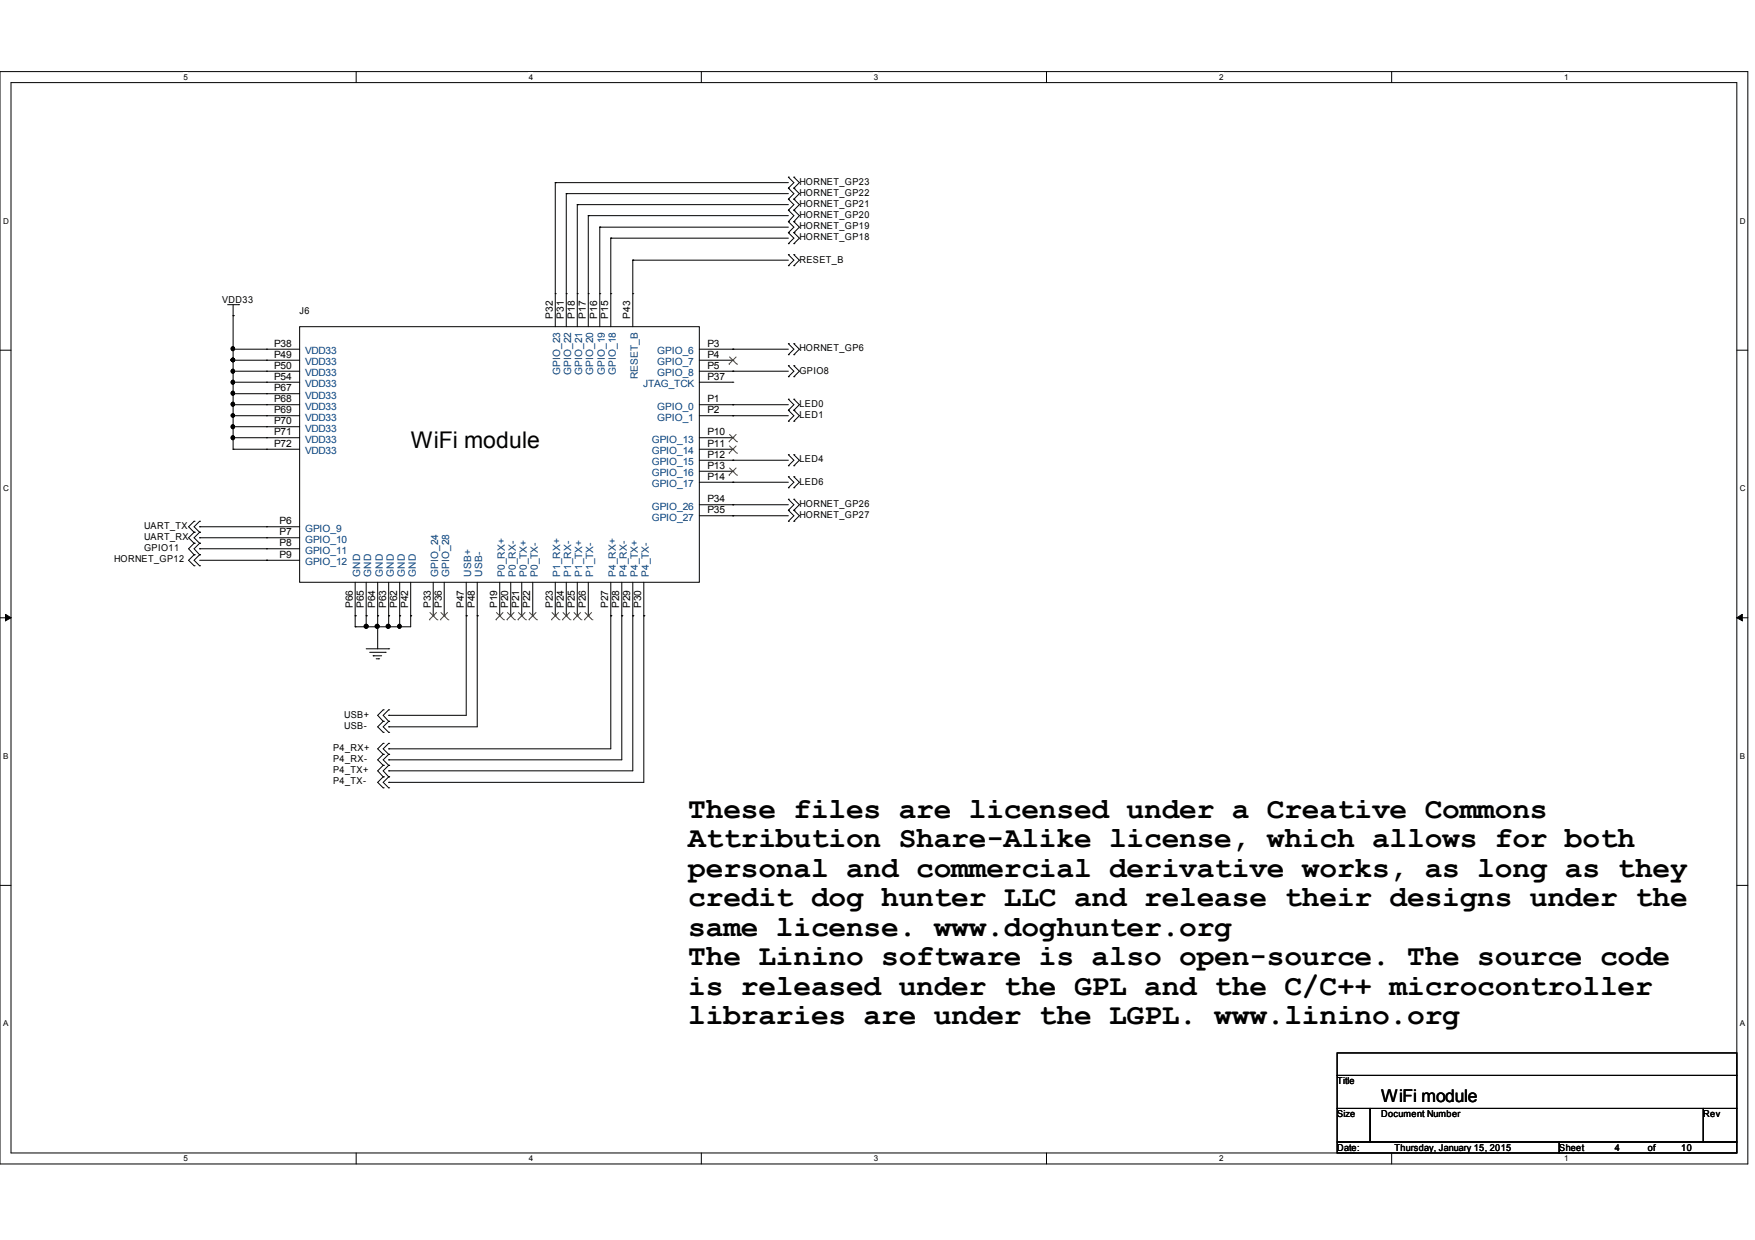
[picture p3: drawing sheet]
<svg xmlns="http://www.w3.org/2000/svg" width="297mm" height="210mm" viewBox="0 0 297 210" stroke-linecap="round" stroke-linejoin="round" font-family="sans-serif">
<path d="M0 12.1h295.8v184.9h-295.8zM1.9 14h292.1v181.2h-292.1z" fill="none" stroke="#000" stroke-width=".17"/>
<g fill="#fff">
<path d="M31.1 12.3h.6v1.4h-.6z"/>
<path d="M31.1 195.3h.6v1.5h-.6z"/>
</g>
<path d="M60.3 12.1v1.9M60.3 195.2v1.8" fill="none" stroke="#000" stroke-width=".17"/>
<g fill="#fff">
<path d="M89.5 12.3h.7v1.4h-.7z"/>
<path d="M89.5 195.3h.7v1.5h-.7z"/>
</g>
<path d="M118.7 12.1v1.9M118.7 195.2v1.8" fill="none" stroke="#000" stroke-width=".17"/>
<g fill="#fff">
<path d="M147.9 12.3h.7v1.4h-.7z"/>
<path d="M147.9 195.3h.7v1.5h-.7z"/>
</g>
<path d="M177.1 12.1v1.9M177.1 195.2v1.8" fill="none" stroke="#000" stroke-width=".17"/>
<g fill="#fff">
<path d="M206.3 12.3h.7v1.4h-.7z"/>
<path d="M206.3 195.3h.7v1.5h-.7z"/>
</g>
<path d="M235.5 12.1v1.9M235.5 195.2v1.8" fill="none" stroke="#000" stroke-width=".17"/>
<g fill="#fff">
<path d="M264.8 12.3h.6v1.4h-.6z"/>
<path d="M264.8 195.3h.6v1.5h-.6z"/>
<path d="M.5 36.6h.9v1.4h-.9z"/>
<path d="M294.5 36.6h.9v1.4h-.9z"/>
<path d="M.5 81.9h.9v1.4h-.9z"/>
<path d="M294.5 81.9h.9v1.4h-.9z"/>
</g>
<path d="M0 59.3h1.9M294 59.3h1.8" fill="none" stroke="#000" stroke-width=".17"/>
<g fill="#fff">
<path d="M.5 127.2h.9v1.4h-.9z"/>
<path d="M294.5 127.2h.8v1.4h-.8z"/>
</g>
<path d="M0 104.6h1.9M294 104.6h1.8" fill="none" stroke="#000" stroke-width=".17"/>
<path d="M.9 104l1 .6-1 .5zM294 104.6l.9-.6v1.1z" fill="#000" stroke="#000" stroke-width=".17"/>
<g fill="#fff">
<path d="M.5 172.5h.9v1.4h-.9z"/>
<path d="M294.5 172.5h.8v1.4h-.8z"/>
</g>
<g fill="none" stroke="#000" stroke-width=".17">
<path d="M94 30.9h.1M94 30.9h39.4M94 30.9v24.4M95.8 32.8h.1M95.8 32.8h37.6M95.8 32.8v22.5M97.7 34.6h.1M97.7 34.6h35.7M97.7 34.6v20.7M99.6 36.5h.1M99.6 36.5h33.8M99.6 36.5v18.8"/>
<path d="M101.5 38.5h.1M101.5 38.5h31.9M101.5 38.5v16.8M133.4 35.6h.1M133.4 37.5h.1M133.4 39.4h.1M133.4 30h.1M133.4 31.8h.1M133.4 33.7h.1M133.4 35.6l1 .9-1 1M133.4 37.5l1 1-1 .9M133.4 39.4l1 .9-1 .9"/>
<path d="M133.4 30l1 .9-1 .9M133.4 31.8l1 1-1 .9M133.4 33.7l1 .9-1 1M134.4 35.6h.1M134.4 37.5h.1M134.4 39.4h.1M134.4 30h.1M134.4 31.8h.1M134.4 33.7h.1M134.4 35.6l.9 .9-.9 1M134.4 37.5l.9 1-.9 .9M134.4 39.4l.9 .9-.9 .9"/>
<path d="M134.4 30l.9 .9-.9 .9M134.4 31.8l.9 1-.9 .9M134.4 33.7l.9 .9-.9 1M38.5 51.6h1.9M39.5 59.1h.1M39.5 53.4h.1M39.5 59.1h11.2M39.5 51.6v24.4M40.4 51.6h.1M45.1 59.1h.1M50.7 55.3h67.7v43.3h-67.7zM94 49.7h.1"/>
<path d="M95.8 49.7h.1M97.7 49.7h.1M99.6 49.7h.1M101.5 49.7h.1M103.4 40.3h.1M103.4 49.7h.1M103.4 40.3v15M103.4 40.3h30M107.1 44h.1M107.1 49.7h.1M107.1 44v11.3M107.1 44h26.3"/>
<path d="M118.4 59.1h15M124 59.1h.1M133.4 58.2h.1M133.4 41.2h.1M133.4 43.1h.1M133.4 45h.1M133.4 58.2l1 .9-1 .9M133.4 43.1l1 .9-1 1M134.4 58.2h.1M134.4 41.2h.1M134.4 43.1h.1M134.4 45h.1"/>
<path d="M134.4 58.2l.9 .9-.9 .9M134.4 43.1l.9 .9-.9 1M39.5 76h.1M39.5 74.1h.1M39.5 72.2h.1M39.5 70.4h.1M39.5 68.5h.1M39.5 66.6h.1M39.5 64.7h.1M39.5 62.8h.1M39.5 61h.1M39.5 76h11.2"/>
<path d="M39.5 74.1h11.2M39.5 72.2h11.2M39.5 70.4h11.2M39.5 68.5h11.2M39.5 66.6h11.2M39.5 64.7h11.2M39.5 62.8h11.2M39.5 61h11.2M45.1 61h.1M45.1 62.8h.1M45.1 64.7h.1M45.1 66.6h.1"/>
<path d="M45.1 68.5h.1M45.1 70.4h.1M45.1 72.2h.1M45.1 74.1h.1M45.1 76h.1M118.4 76h5.6M118.4 74.1h5.6M118.4 70.4h15M118.4 68.5h15M118.4 64.7h5.6M118.4 62.8h15M118.4 61h5.6"/>
<path d="M118.4 77.9h15M118.4 79.8h5.6M124 62.8h.1M124 68.5h.1M124 70.4h.1M124 77.9h.1M124 61h.1M124 64.7h.1M124 74.1h.1M124 76h.1M124 79.8h.1M133.4 60h.1"/>
<path d="M133.4 61.9h.1M133.4 63.8h.1M133.4 67.6h.1M133.4 69.4h.1M133.4 71.3h.1M133.4 77h.1M133.4 78.8h.1M133.4 61.9l1 .9-1 1M133.4 67.6l1 .9-1 .9M133.4 69.4l1 1-1 .9M133.4 77l1 .9-1 .9M134.4 60h.1"/>
<path d="M134.4 61.9h.1M134.4 63.8h.1M134.4 67.6h.1M134.4 69.4h.1M134.4 71.3h.1M134.4 77h.1M134.4 78.8h.1M134.4 61.9l.9 .9-.9 1M134.4 67.6l.9 .9-.9 .9M134.4 69.4l.9 1-.9 .9M134.4 77l.9 .9-.9 .9M32.9 90.1h.1"/>
<path d="M32.9 88.2h.1M32.9 92h.1M32.9 93.9h.1M32.9 95.8h.1M32.9 88.2l-1 1 1 .9M32.9 90.1l-1 .9 1 1M32.9 92l-1 .9 1 1M32.9 93.9l-1 .9 1 1M33.8 89.2h.1M33.8 91h.1M33.8 92.9h.1M33.8 90.1h.1"/>
<path d="M33.8 88.2h.1M33.8 92h.1M33.8 93.9h.1M33.8 95.8h.1M33.8 89.2h16.9M33.8 91h16.9M33.8 92.9h16.9M33.8 94.8h16.9M33.8 88.2l-.9 1 .9 .9M33.8 90.1l-.9 .9 .9 1M33.8 93.9l-.9 .9 .9 1M33.8 92l-.9 .9 .9 1"/>
<path d="M45.1 94.8h.1M45.1 89.2h.1M45.1 91h.1M45.1 92.9h.1M60.1 98.6v7.5M62 98.6v7.5M63.9 98.6v11.2M65.8 98.6v7.5M67.6 98.6v7.5M69.5 98.6v7.5h-9.4M73.3 98.6v5.6M75.2 98.6v5.6"/>
<path d="M78.9 98.6v22.5h-13.1M80.8 98.6v24.4h-15M84.6 98.6v5.6M86.4 98.6v5.6M88.3 98.6v5.6M90.2 98.6v5.6M94 98.6v5.6M95.8 98.6v5.6M97.7 98.6v5.6M99.6 98.6v5.6M103.4 98.6v28.2h-37.6M105.2 98.6v30h-39.4"/>
<path d="M107.1 98.6v31.9h-41.3M109 98.6v33.8h-43.2M118.4 81.6h15M118.4 85.4h15M118.4 87.3h15M124 81.6h.1M124 85.4h.1M124 87.3h.1M133.4 80.7h.1M133.4 82.6h.1M133.4 84.5h.1M133.4 86.4h.1"/>
<path d="M133.4 88.2h.1M133.4 80.7l1 .9-1 1M133.4 84.5l1 .9-1 1M133.4 86.4l1 .9-1 .9M134.4 80.7h.1M134.4 82.6h.1M134.4 84.5h.1M134.4 86.4h.1M134.4 88.2h.1M134.4 80.7l.9 .9-.9 1M134.4 84.5l.9 .9-.9 1M134.4 86.4l.9 .9-.9 .9"/>
<path d="M60.1 104.2h.1M60.1 106.1h.1M62 104.2h.1M62 106.1h.1M62 109.8h3.8M62.6 110.4h2.6M63.2 111h.1M63.2 111h1.4M63.7 111.5h.4M63.9 104.2h.1M63.9 106.1h.1M64.1 111.5h.1"/>
<path d="M65.2 110.4h.1M65.8 104.2h.1M65.8 106.1h.1M65.8 109.8h.1M67.6 106.1h.1M67.6 104.2h.1M69.5 104.2h.1M73.3 104.2h.1M75.2 104.2h.1M78.9 104.2h.1M80.8 104.2h.1M84.6 104.2h.1"/>
<path d="M86.4 104.2h.1M88.3 104.2h.1M90.2 104.2h.1M94 104.2h.1M95.8 104.2h.1M97.7 104.2h.1M99.6 104.2h.1M103.4 104.2h.1M105.2 104.2h.1M107.1 104.2h.1M109 104.2h.1M64.9 122.1h.1"/>
<path d="M64.9 120.2h.1M64.9 124h.1M64.9 127.7h.1M64.9 125.8h.1M64.9 129.6h.1M64.9 131.5h.1M64.9 133.4h.1M64.9 120.2l-1 .9 1 1M64.9 122.1l-1 .9 1 1M64.9 125.8l-1 1 1 .9M64.9 127.7l-1 .9 1 1M64.9 129.6l-1 .9 1 1"/>
<path d="M64.9 131.5l-1 .9 1 1M65.8 121.1h.1M65.8 123h.1M65.8 126.8h.1M65.8 128.6h.1M65.8 130.5h.1M65.8 132.4h.1M65.8 122.1h.1M65.8 120.2h.1M65.8 124h.1M65.8 127.7h.1M65.8 125.8h.1"/>
<path d="M65.8 129.6h.1M65.8 131.5h.1M65.8 133.4h.1M65.8 120.2l-.9 .9 .9 1M65.8 122.1l-.9 .9 .9 1M65.8 125.8l-.9 1 .9 .9M65.8 127.7l-.9 .9 .9 1M65.8 129.6l-.9 .9 .9 1M65.8 131.5l-.9 .9 .9 1M0 149.9h1.9M294 149.9h1.8M226.3 178.2h67.7v3.8h-67.7z"/>
<path d="M226.3 182h67.7v5.6h-67.7zM226.3 187.6h5.6v5.7h-5.6zM226.3 193.3h37.6v1.9h-37.6zM231.9 187.6h56.4v5.7h-56.4zM263.9 193.3h30.1v1.9h-30.1zM288.3 187.6h5.7v5.7h-5.7z"/>
</g>
<g fill="#000" stroke="#000" stroke-width=".17">
<circle cx="39.4" cy="59" r=".32"/>
<circle cx="39.4" cy="72.2" r=".32"/>
<circle cx="39.4" cy="74.1" r=".32"/>
<circle cx="39.4" cy="68.4" r=".32"/>
<circle cx="39.4" cy="66.6" r=".32"/>
<circle cx="39.4" cy="62.8" r=".32"/>
<circle cx="39.4" cy="64.7" r=".32"/>
<circle cx="39.4" cy="70.3" r=".3"/>
<circle cx="39.4" cy="60.9" r=".3"/>
<circle cx="62" cy="106" r=".34"/>
<circle cx="63.8" cy="106" r=".34"/>
<circle cx="65.7" cy="106" r=".34"/>
<circle cx="67.6" cy="106" r=".32"/>
</g>
<g fill="none" stroke="#804000" stroke-width=".17">
<path d="M123.4 61.7h.1M123.4 74.8h.1M123.4 76.7h.1M123.4 60.4l1.3 1.3M123.4 73.5l1.3 1.3M123.4 75.5l1.3 1.2M123.4 79.2l1.3 1.2M124.6 60.4l-1.2 1.3M124.6 73.5l-1.2 1.3M124.6 75.5l-1.2 1.2M124.6 79.2l-1.2 1.2M124.7 61.7h.1"/>
<path d="M124.7 74.8h.1M124.7 76.7h.1M123.4 80.4h.1M124.7 80.4h.1M72.6 104.9h.1M72.7 103.6l1.3 1.3M73.9 103.6l-1.3 1.3M74 104.9h.1M74.5 104.9h.1M74.6 103.6l1.3 1.3M75.8 103.6l-1.3 1.3M75.9 104.9h.1"/>
<path d="M83.9 104.9h.1M84 103.6l1.3 1.3M85.2 103.6l-1.3 1.3M85.3 104.9h.1M85.8 104.9h.1M85.9 103.6l1.2 1.3M87 103.6l-1.2 1.3M87.1 104.9h.1M87.6 104.9h.1M87.7 103.6l1.3 1.3M88.9 103.6l-1.3 1.3M89 104.9h.1"/>
<path d="M89.5 104.9h.1M89.6 103.6l1.2 1.3M90.8 103.6l-1.3 1.3M90.8 104.9h.1M93.3 104.9h.1M93.4 103.6l1.3 1.3M94.6 103.6l-1.3 1.3M94.7 104.9h.1M95.2 104.9h.1M95.2 103.6l1.3 1.3M96.4 103.6l-1.2 1.3M96.5 104.9h.1"/>
<path d="M97 104.9h.1M97.1 103.6l1.3 1.3M98.3 103.6l-1.3 1.3M98.4 104.9h.1M98.9 104.9h.1M99 103.6l1.2 1.3M100.2 103.6l-1.3 1.3M100.2 104.9h.1"/>
</g>
<g font-size="5">
<text x="116.5" y="138.4">These files are licensed under a Creative Commons</text>
<text x="116.5" y="143.4">Attribution Share-Alike license, which allows for both</text>
<text x="116.5" y="148.4">personal and commercial derivative works, as long as they</text>
<text x="116.5" y="153.4">credit dog hunter LLC and release their designs under the</text>
<text x="116.5" y="158.4">same license. www.doghunter.org</text>
<text x="116.5" y="163.4">The Linino software is also open-source. The source code</text>
<text x="116.5" y="168.4">is released under the GPL and the C/C++ microcontroller</text>
<text x="116.5" y="173.4">libraries are under the LGPL. www.linino.org</text>
</g>
<text font-size="3.9" x="69.5" y="75.8">WiFi module</text>
<text font-size="3" x="233.8" y="186.6">WiFi module</text>
<g font-size="1.7">
<text x="93.6" y="53.9" transform="rotate(-90 93.6 53.9)">P32</text>
<text x="95.4" y="53.9" transform="rotate(-90 95.4 53.9)">P31</text>
<text x="97.3" y="53.9" transform="rotate(-90 97.3 53.9)">P18</text>
<text x="99.1" y="53.9" transform="rotate(-90 99.1 53.9)">P17</text>
<text x="101.1" y="53.9" transform="rotate(-90 101.1 53.9)">P16</text>
<text x="103" y="53.9" transform="rotate(-90 103 53.9)">P15</text>
<text x="106.7" y="53.9" transform="rotate(-90 106.7 53.9)">P43</text>
<text x="46.4" y="58.7">P38</text>
<text x="119.7" y="58.7">P3</text>
<text x="46.4" y="60.6">P49</text>
<text x="46.4" y="62.4">P50</text>
<text x="46.4" y="64.3">P54</text>
<text x="119.7" y="60.6">P4</text>
<text x="119.7" y="62.4">P5</text>
<text x="119.7" y="64.3">P37</text>
<text x="46.4" y="66.2">P67</text>
<text x="46.4" y="68.1">P68</text>
<text x="46.4" y="69.9">P69</text>
<text x="46.4" y="71.8">P70</text>
<text x="119.7" y="68.1">P1</text>
<text x="119.7" y="69.9">P2</text>
<text x="46.4" y="73.7">P71</text>
<text x="46.4" y="75.6">P72</text>
<text x="119.7" y="73.7">P10</text>
<text x="119.7" y="75.6">P11</text>
<text x="119.7" y="77.5">P12</text>
<text x="119.7" y="79.3">P13</text>
<text x="119.7" y="81.2">P14</text>
<text x="47.3" y="88.7">P6</text>
<text x="119.7" y="85">P34</text>
<text x="119.7" y="86.9">P35</text>
<text x="47.3" y="90.6">P7</text>
<text x="47.3" y="92.5">P8</text>
<text x="47.3" y="94.4">P9</text>
<text x="59.7" y="103" transform="rotate(-90 59.7 103)">P66</text>
<text x="61.6" y="103" transform="rotate(-90 61.6 103)">P65</text>
<text x="63.5" y="103" transform="rotate(-90 63.5 103)">P64</text>
<text x="65.4" y="103" transform="rotate(-90 65.4 103)">P63</text>
<text x="67.2" y="103" transform="rotate(-90 67.2 103)">P62</text>
<text x="69.1" y="103" transform="rotate(-90 69.1 103)">P42</text>
<text x="72.9" y="103" transform="rotate(-90 72.9 103)">P33</text>
<text x="74.8" y="103" transform="rotate(-90 74.8 103)">P36</text>
<text x="78.5" y="103" transform="rotate(-90 78.5 103)">P47</text>
<text x="80.3" y="103" transform="rotate(-90 80.3 103)">P48</text>
<text x="84.2" y="103" transform="rotate(-90 84.2 103)">P19</text>
<text x="86" y="103" transform="rotate(-90 86 103)">P20</text>
<text x="87.9" y="103" transform="rotate(-90 87.9 103)">P21</text>
<text x="89.7" y="103" transform="rotate(-90 89.7 103)">P22</text>
<text x="93.6" y="103" transform="rotate(-90 93.6 103)">P23</text>
<text x="95.4" y="103" transform="rotate(-90 95.4 103)">P24</text>
<text x="97.3" y="103" transform="rotate(-90 97.3 103)">P25</text>
<text x="99.1" y="103" transform="rotate(-90 99.1 103)">P26</text>
<text x="103" y="103" transform="rotate(-90 103 103)">P27</text>
<text x="104.8" y="103" transform="rotate(-90 104.8 103)">P28</text>
<text x="106.7" y="103" transform="rotate(-90 106.7 103)">P29</text>
<text x="108.5" y="103" transform="rotate(-90 108.5 103)">P30</text>
</g>
<g font-size="1.7" fill="#004080">
<text x="51.6" y="60">VDD33</text>
<text x="111.3" y="60">GPIO_6</text>
<text x="51.6" y="61.8">VDD33</text>
<text x="51.6" y="63.7">VDD33</text>
<text x="51.6" y="65.5">VDD33</text>
<text x="94.8" y="63.4" transform="rotate(-90 94.8 63.4)">GPIO_23</text>
<text x="96.7" y="63.4" transform="rotate(-90 96.7 63.4)">GPIO_22</text>
<text x="98.6" y="63.4" transform="rotate(-90 98.6 63.4)">GPIO_21</text>
<text x="100.4" y="63.4" transform="rotate(-90 100.4 63.4)">GPIO_20</text>
<text x="102.4" y="63.4" transform="rotate(-90 102.4 63.4)">GPIO_19</text>
<text x="104.2" y="63.4" transform="rotate(-90 104.2 63.4)">GPIO_18</text>
<text x="107.9" y="64.2" transform="rotate(-90 107.9 64.2)">RESET_B</text>
<text x="108.9" y="65.5">JTAG_TCK</text>
<text x="111.3" y="61.8">GPIO_7</text>
<text x="111.3" y="63.7">GPIO_8</text>
<text x="51.6" y="67.5">VDD33</text>
<text x="51.6" y="69.4">VDD33</text>
<text x="51.6" y="71.2">VDD33</text>
<text x="111.3" y="69.4">GPIO_0</text>
<text x="111.3" y="71.2">GPIO_1</text>
<text x="51.6" y="73.1">VDD33</text>
<text x="51.6" y="74.9">VDD33</text>
<text x="51.6" y="76.9">VDD33</text>
<text x="110.3" y="74.9">GPIO_13</text>
<text x="110.3" y="76.9">GPIO_14</text>
<text x="110.3" y="78.8">GPIO_15</text>
<text x="110.3" y="80.6">GPIO_16</text>
<text x="110.3" y="82.5">GPIO_17</text>
<text x="110.3" y="86.3">GPIO_26</text>
<text x="110.3" y="88.2">GPIO_27</text>
<text x="51.6" y="90">GPIO_9</text>
<text x="51.6" y="91.9">GPIO_10</text>
<text x="51.6" y="93.7">GPIO_11</text>
<text x="51.6" y="95.7">GPIO_12</text>
<text x="61" y="97.6" transform="rotate(-90 61 97.6)">GND</text>
<text x="62.8" y="97.6" transform="rotate(-90 62.8 97.6)">GND</text>
<text x="64.8" y="97.6" transform="rotate(-90 64.8 97.6)">GND</text>
<text x="66.6" y="97.6" transform="rotate(-90 66.6 97.6)">GND</text>
<text x="68.5" y="97.6" transform="rotate(-90 68.5 97.6)">GND</text>
<text x="70.4" y="97.6" transform="rotate(-90 70.4 97.6)">GND</text>
<text x="74.2" y="97.6" transform="rotate(-90 74.2 97.6)">GPIO_24</text>
<text x="76" y="97.6" transform="rotate(-90 76 97.6)">GPIO_28</text>
<text x="79.8" y="97.6" transform="rotate(-90 79.8 97.6)">USB+</text>
<text x="81.6" y="97.6" transform="rotate(-90 81.6 97.6)">USB-</text>
<text x="85.4" y="97.6" transform="rotate(-90 85.4 97.6)">P0_RX+</text>
<text x="87.3" y="97.6" transform="rotate(-90 87.3 97.6)">P0_RX-</text>
<text x="89.2" y="97.6" transform="rotate(-90 89.2 97.6)">P0_TX+</text>
<text x="91" y="97.6" transform="rotate(-90 91 97.6)">P0_TX-</text>
<text x="94.8" y="97.6" transform="rotate(-90 94.8 97.6)">P1_RX+</text>
<text x="96.7" y="97.6" transform="rotate(-90 96.7 97.6)">P1_RX-</text>
<text x="98.6" y="97.6" transform="rotate(-90 98.6 97.6)">P1_TX+</text>
<text x="100.4" y="97.6" transform="rotate(-90 100.4 97.6)">P1_TX-</text>
<text x="104.2" y="97.6" transform="rotate(-90 104.2 97.6)">P4_RX+</text>
<text x="106.1" y="97.6" transform="rotate(-90 106.1 97.6)">P4_RX-</text>
<text x="107.9" y="97.6" transform="rotate(-90 107.9 97.6)">P4_TX+</text>
<text x="109.8" y="97.6" transform="rotate(-90 109.8 97.6)">P4_TX-</text>
</g>
<g font-size="1.6">
<text x="135.3" y="31.3">HORNET_GP23</text>
<text x="135.3" y="33.2">HORNET_GP22</text>
<text x="135.3" y="35.1">HORNET_GP21</text>
<text x="135.3" y="36.9">HORNET_GP20</text>
<text x="135.3" y="38.8">HORNET_GP19</text>
<text x="135.3" y="40.7">HORNET_GP18</text>
<text x="135.3" y="44.5">RESET_B</text>
<text x="37.6" y="51.2">VDD33</text>
<text x="50.7" y="53.1">J6</text>
<text x="135.3" y="59.5">HORNET_GP6</text>
<text x="135.3" y="63.3">GPIO8</text>
<text x="135.3" y="68.8">LED0</text>
<text x="135.3" y="70.8">LED1</text>
<text x="135.3" y="78.2">LED4</text>
<text x="135.3" y="82.1">LED6</text>
<text x="24.4" y="89.6">UART_TX</text>
<text x="135.3" y="85.8">HORNET_GP26</text>
<text x="135.3" y="87.6">HORNET_GP27</text>
<text x="19.3" y="95.2">HORNET_GP12</text>
<text x="24.4" y="91.5">UART_RX</text>
<text x="24.4" y="93.3">GPIO11</text>
<text x="58.3" y="121.5">USB+</text>
<text x="58.3" y="123.4">USB-</text>
<text x="56.4" y="127.2">P4_RX+</text>
<text x="56.4" y="129">P4_RX-</text>
<text x="56.4" y="130.9">P4_TX+</text>
<text x="56.4" y="132.8">P4_TX-</text>
<text x="226.3" y="183.6">Title</text>
<text x="226.3" y="189.2">Size</text>
<text x="233.8" y="189.2">Document Number</text>
<text x="288.3" y="189.2">Rev</text>
<text x="226.3" y="194.8">Date:</text>
<text x="236.1" y="194.8">Thursday, January 15, 2015</text>
<text x="263.9" y="194.8">Sheet</text>
<text x="273.3" y="194.8">4</text>
<text x="278.9" y="194.8">of</text>
<text x="284.6" y="194.8">10</text>
</g>
<g font-size="1.4">
<text x="31.1" y="13.6">5</text>
<text x="89.5" y="13.6">4</text>
<text x="147.9" y="13.6">3</text>
<text x="206.3" y="13.6">2</text>
<text x="264.8" y="13.6">1</text>
<text x=".5" y="37.9">D</text>
<text x="294.5" y="37.9">D</text>
<text x=".5" y="83.2">C</text>
<text x="294.5" y="83.2">C</text>
<text x=".5" y="128.5">B</text>
<text x="294.5" y="128.5">B</text>
<text x=".5" y="173.8">A</text>
<text x="294.5" y="173.8">A</text>
<text x="31.1" y="196.6">5</text>
<text x="89.5" y="196.6">4</text>
<text x="147.9" y="196.6">3</text>
<text x="206.3" y="196.6">2</text>
<text x="264.8" y="196.6">1</text>
</g>
</svg>
